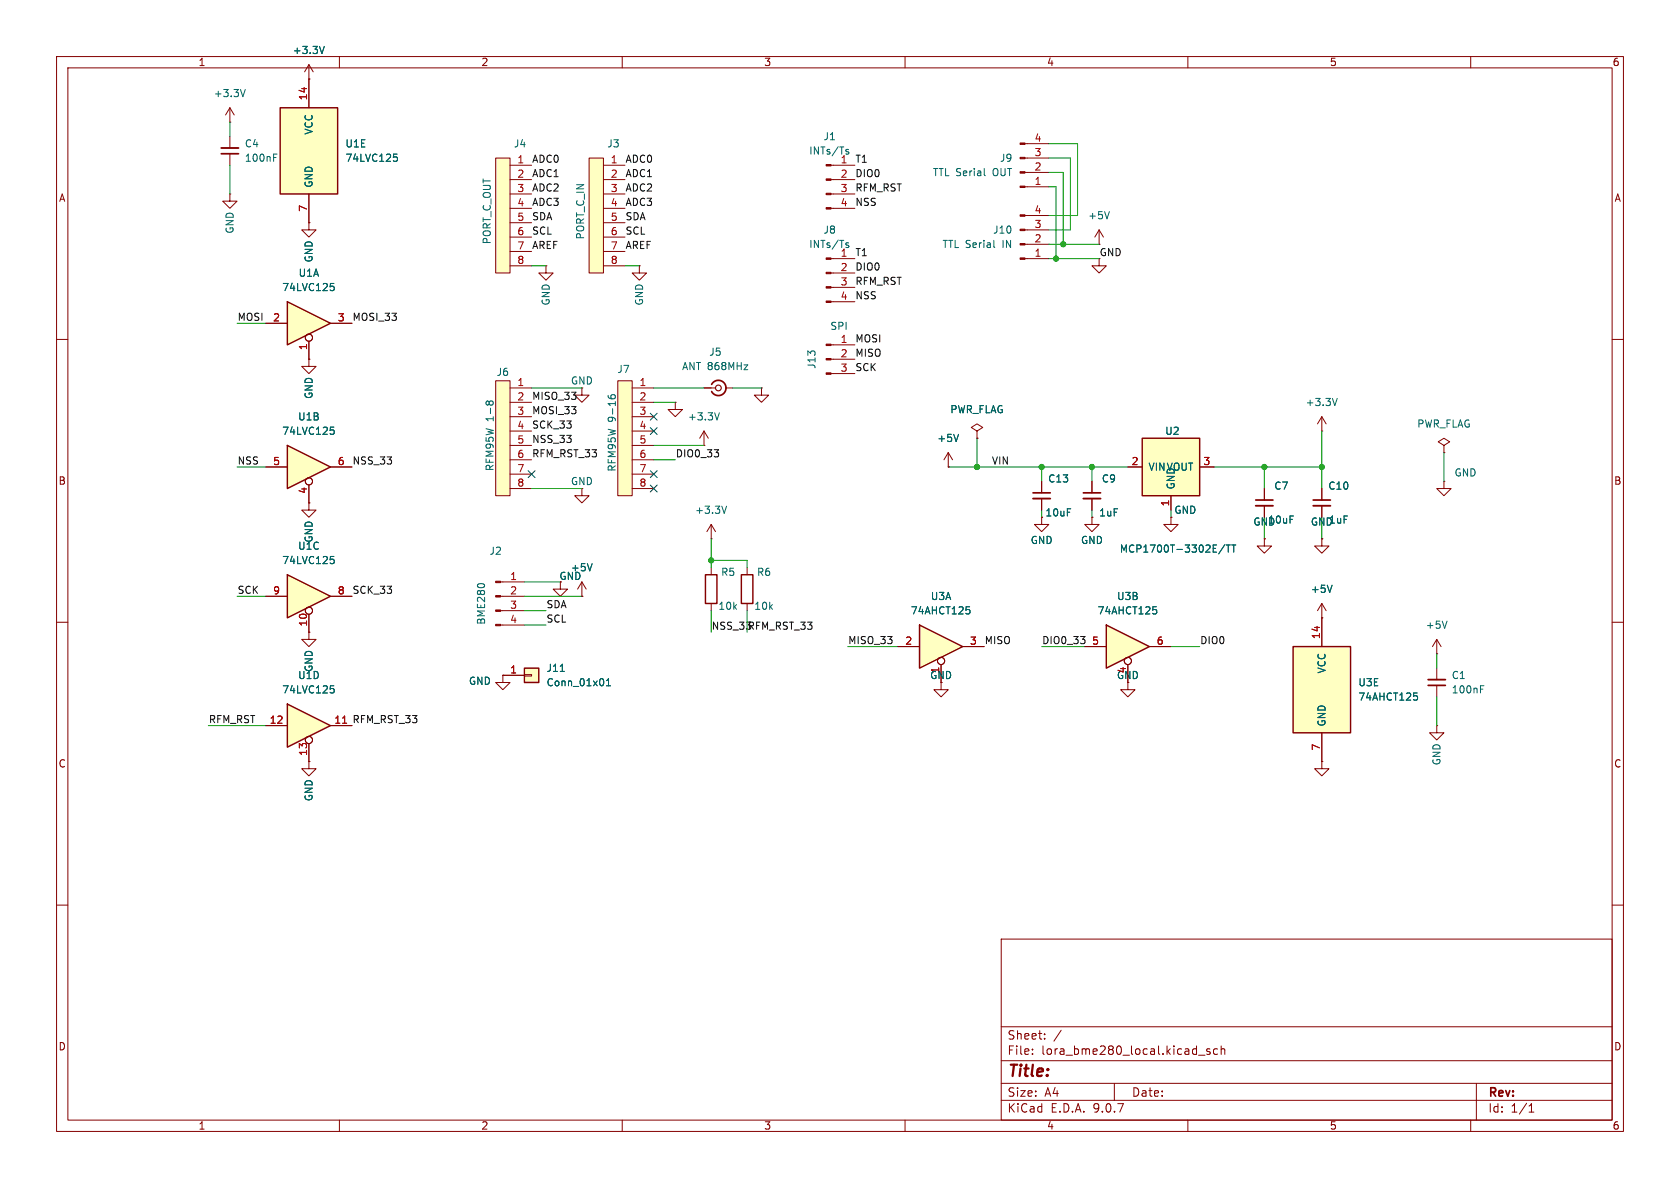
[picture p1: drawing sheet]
<svg xmlns="http://www.w3.org/2000/svg" width="297mm" height="210mm" viewBox="0 0 297 210" stroke-linecap="round" stroke-linejoin="round" font-family="sans-serif">
<g fill="none" stroke="#840000" stroke-width=".18">
<path d="M10 10h277v190h-277zM12 12h273v186h-273zM60 10v2M110 10v2M160 10v2M210 10v2M260 10v2M10 60h2M285 60h2M10 110h2M285 110h2M10 160h2"/>
<path d="M177 166h108v32h-108zM285 160h2M60 198v2M110 198v2M160 198v2M177 194.5h108M177 191.5h108M177 187.5h108M177 181.5h108M182.5 186.3v.1M182.5 185.5v.1M184.7 183.6v.1"/>
<path d="M184.7 182.8v.1M187.6 182.1l-1.3 2M197 191.5v3M210 198v2M211.9 186.5h1.1M213.9 185.5l-.4-.1-.2 .2 .1 .2 .5 .2v.3h-.6M215.2 185.5l-.4-.1-.3 .3v.4l.2 .2h.5M215.9 185.5l.2-.1 .4 .1v.9M215.9 184.9v1.5M260 198v2M261 191.5v6.5M270.3 196.6h.9"/>
<path d="M270.3 195.5l.4-.4v1.5"/>
</g>
<path d="M49.5 19.1h10.2v15.2h-10.2z" fill="#ffffc2"/>
<path d="M49.5 19.1h10.2v15.2h-10.2z" fill="none" stroke="#840000" stroke-width=".25"/>
<path d="M54.6 14v5.1M54.6 34.3v5.1M184.1 91.4v1.3h1.3l-1.3 1.3-1.2-1.3h1.2M184.1 91.4h.1M193 91.4v1.3h1.3l-1.3 1.3-1.2-1.3h1.2M193 91.4h.1" fill="none" stroke="#840000" stroke-width=".18"/>
<path d="M69.6 27.2h.6M69.7 27.7h.3l.3 .3-.1 .4-.5 .1" fill="none" stroke="#006464" stroke-width=".18"/>
<path d="M92.7 118.1h2.5v2.6h-2.5z" fill="#ffffc2"/>
<path d="M92.7 118.1h2.5v2.6h-2.5z" fill="none" stroke="#840000" stroke-width=".25"/>
<g fill="none" stroke="#840000" stroke-width=".18">
<path d="M119.4 71.1v1.3h1.2l-1.2 1.3-1.3-1.3h1.3M119.4 71.1h.1M124.5 78.7h.1M124.5 76.2l-.8 1.3M124.5 76.2l.7 1.3M124.5 76.2v2.5M124.5 68.6h2M128.3 68.6h1.2M233.7 76.2h.1M233.7 73.7v2.5M233.7 73.7l-.8 1.2M233.7 73.7l.7 1.2"/>
<path d="M255.3 78.7l1-.6-1-.6-1 .6 1 .6v1.3M125.7 95.3h.1M125.7 92.7l-.7 1.3M125.7 92.7l.8 1.3M125.7 92.7v2.6M184.1 85.1v2M184.1 88.1v2.1M223.5 86.4v2M223.5 89.4v2M233.7 95.3v1.2h1.2l-1.2 1.3-1.3-1.3h1.3M233.7 95.3h.1M233.7 86.4v2"/>
<path d="M233.7 89.4v2M255.3 85.1v1.3h1.2l-1.2 1.2-1.3-1.2h1.3M255.3 85.1h.1M255.3 80h.1M88.9 119.4v1.3h1.3l-1.3 1.2-1.3-1.2h1.3M88.9 119.4h.1M88.9 119.4h3.8M92.7 119.3h1.3v.2h-1.3z"/>
</g>
<path d="M127.2 73l-.4 1.2M131.5 64.5h.7l-.7 .8h.7M236.4 70.4l-.4 1.3M128.5 89.5l-.5 1.2M99.1 118.7h.7M107.2 121.2h.7M107.2 120.3l.4-.3v1.2" fill="none" stroke="#006464" stroke-width=".18"/>
<circle cx="127" cy="68.6" r=".51" fill="none" stroke="#840000" stroke-width=".2"/>
<path d="M125.8 67.9a1.35 1.35 0 0 1 2.1-.4 1.35 1.35 0 0 1 0 2.1 1.35 1.35 0 0 1-2.1-.4M182.6 87.1h3.1M222 88.4h3M232.2 88.4h3" fill="none" stroke="#840000" stroke-width=".3"/>
<path d="M182.6 88.1h3.1M222 89.4h3M232.2 89.4h3" fill="none" stroke="#840000" stroke-width=".33"/>
<path d="M50.8 78.7l7.6 3.9-7.6 3.8z" fill="#ffffc2"/>
<path d="M50.8 78.7l7.6 3.9-7.6 3.8zM124.7 101.6h2v5.1h-2zM131.1 101.6h2v5.1h-2z" fill="none" stroke="#840000" stroke-width=".25"/>
<g fill="none" stroke="#840000" stroke-width=".18">
<path d="M47 82.6h3.8M54.6 85.7v3.2M58.4 82.6h3.8M193 85.1v2M193 88.1v2.1M88.5 102.9h4.2M88.5 105.4h4.2M88.5 108h4.2M88.5 110.5h4.2M125.7 100.3v1.3M125.7 106.7v1.3M132.1 100.3v1.3"/>
<path d="M132.1 106.7v1.3M254 115.6h.1M254 113l-.8 1.3M254 113l.8 1.3M254 113v2.6M233.7 134.6v1.3h1.2l-1.2 1.3-1.3-1.3h1.3M233.7 134.6h.1"/>
<circle cx="54.6" cy="85.1" r=".63"/>
</g>
<path d="M58.4 75.5h.6M58.5 76h.3l.3 .2-.1 .5-.5 .1M84.6 103.2h.8M255.8 109.8l-.4 1.3" fill="none" stroke="#006464" stroke-width=".18"/>
<g fill="#840000" stroke="#840000" stroke-width=".18">
<path d="M87.6 102.7h.9v.3h-.9z"/>
<path d="M87.6 105.3h.9v.2h-.9z"/>
<path d="M87.6 107.8h.9v.3h-.9z"/>
<path d="M87.6 110.4h.9v.2h-.9z"/>
</g>
<path d="M191.5 87.1h3.1" fill="none" stroke="#840000" stroke-width=".3"/>
<path d="M191.5 88.1h3.1" fill="none" stroke="#840000" stroke-width=".33"/>
<path d="M162.6 110.5l7.6 3.8-7.6 3.8z" fill="#ffffc2"/>
<path d="M162.6 110.5l7.6 3.8-7.6 3.8z" fill="none" stroke="#840000" stroke-width=".25"/>
<g fill="none" stroke="#840000" stroke-width=".18">
<path d="M40.6 19.1v2.5M40.6 19.1l-.7 1.2M40.6 19.1l.8 1.2M40.6 21.6h.1M40.6 24.1v2.1M40.6 27.2v2M134.6 68.6v1.3h1.3l-1.3 1.2-1.3-1.2h1.3M134.6 68.6h.1M146.9 61h4.2M146.9 63.5h4.2M146.9 66h4.2M102.9 86.4v1.2h1.2l-1.2 1.3-1.3-1.3h1.3"/>
<path d="M158.7 114.3h3.9M166.4 117.5v4.4h1.2l-1.2 1.3-1.3-1.3h1.3M170.2 114.3h3.8M254 118.1v2M254 121.2v2"/>
<circle cx="166.4" cy="116.8" r=".63"/>
</g>
<path d="M43.4 15.8l-.5 1.3M48.4 27.8h.4M48.4 27.2h.6M170.8 107.3h.6M170.9 107.7h.3l.3 .3-.1 .4-.5 .1M261.7 121.8h.5M261.7 121.2h.6" fill="none" stroke="#006464" stroke-width=".18"/>
<path d="M39.1 27.2h3.1M252.5 121.2h3" fill="none" stroke="#840000" stroke-width=".3"/>
<path d="M39.1 26.2h3.1M252.5 120.1h3" fill="none" stroke="#840000" stroke-width=".33"/>
<g fill="#840000" stroke="#840000" stroke-width=".18">
<path d="M146 60.8h.9v.3h-.9z"/>
<path d="M146 63.4h.9v.2h-.9z"/>
<path d="M146 65.9h.9v.3h-.9z"/>
</g>
<path d="M228.6 114.3h10.2v15.2h-10.2z" fill="#ffffc2"/>
<path d="M228.6 114.3h10.2v15.2h-10.2z" fill="none" stroke="#840000" stroke-width=".25"/>
<g fill="none" stroke="#840000" stroke-width=".18">
<path d="M54.6 14h.1M54.6 11.4l-.8 1.3M54.6 11.4l.8 1.3M54.6 11.4v2.6M40.6 34.3v1.3h-1.2l1.2 1.2 1.3-1.2h-1.3M40.6 34.3h.1M172.7 76.2l1-.6-1-.7-1 .7 1 .6v1.3M172.7 77.5h.1M167.6 82.6h.1M167.6 80l-.7 1.3M167.6 80l.8 1.3M167.6 80v2.6"/>
<path d="M207 91.4v1.3h1.3l-1.3 1.3-1.3-1.3h1.3M99.1 102.9v1.2h1.2l-1.2 1.3-1.3-1.3h1.3M102.9 105.4h.1M102.9 102.9l-.8 1.2M102.9 102.9l.7 1.2M102.9 102.9v2.5M233.7 109.2h.1M233.7 106.7v7.6M233.7 106.7l-.8 1.3M233.7 106.7l.7 1.3M233.7 129.5v5.1"/>
</g>
<path d="M57.3 8.2l-.4 1.3M169.5 76.8l-.5 1.2M104.7 99.6l-.4 1.3M235.5 103.4l-.4 1.3M249.9 122.5h.6M250.1 123h.3l.2 .2-.1 .4-.4 .2" fill="none" stroke="#006464" stroke-width=".18"/>
<path d="M50.8 124.5l7.6 3.8-7.6 3.8z" fill="#ffffc2"/>
<path d="M50.8 124.5l7.6 3.8-7.6 3.8z" fill="none" stroke="#840000" stroke-width=".25"/>
<g fill="none" stroke="#840000" stroke-width=".18">
<path d="M181.2 38.1h4.2M181.2 33h4.2M181.2 30.5h4.2M181.2 27.9h4.2M181.2 25.4h4.2M181.2 45.7h4.2M181.2 43.2h4.2M181.2 40.6h4.2M47 128.3h3.8M54.6 131.4v3.2M58.4 128.3h3.8"/>
<circle cx="54.6" cy="130.8" r=".63"/>
</g>
<path d="M60.6 127.9h.7" fill="none" stroke="#a90000" stroke-width=".18"/>
<path d="M174 29.8v1.1l.2 .2M175.7 42.5v1.1l.2 .2M58.4 121.2h.6M58.5 121.7h.3l.3 .3-.1 .4-.5 .1" fill="none" stroke="#006464" stroke-width=".18"/>
<g fill="#840000" stroke="#840000" stroke-width=".18">
<path d="M180.3 45.6h.9v.2h-.9z"/>
<path d="M180.3 43.1h.9v.2h-.9z"/>
<path d="M180.3 40.5h.9v.3h-.9z"/>
<path d="M180.3 38h.9v.2h-.9z"/>
<path d="M180.3 32.9h.9v.2h-.9z"/>
<path d="M180.3 30.4h.9v.2h-.9z"/>
<path d="M180.3 27.8h.9v.3h-.9z"/>
<path d="M180.3 25.3h.9v.2h-.9z"/>
</g>
<path d="M50.8 101.6l7.6 3.8-7.6 3.8z" fill="#ffffc2"/>
<path d="M50.8 101.6l7.6 3.8-7.6 3.8z" fill="none" stroke="#840000" stroke-width=".25"/>
<g fill="none" stroke="#840000" stroke-width=".18">
<path d="M47 105.4h3.8M54.6 108.6v3.2M58.4 105.4h3.8"/>
<circle cx="54.6" cy="107.9" r=".63"/>
</g>
<path d="M58.4 98.4h.6M58.5 98.9h.3l.3 .2-.1 .5h-.5" fill="none" stroke="#006464" stroke-width=".18"/>
<path d="M201.9 77.5h10.2v10.1h-10.2z" fill="#ffffc2"/>
<path d="M201.9 77.5h10.2v10.1h-10.2z" fill="none" stroke="#840000" stroke-width=".25"/>
<g fill="none" stroke="#840000" stroke-width=".18">
<path d="M146.9 29.2h4.2M146.9 31.8h4.2M146.9 34.3h4.2M146.9 36.8h4.2M146.9 45.7h4.2M146.9 48.3h4.2M146.9 50.8h4.2M146.9 53.3h4.2M199.4 82.6h2.5M207 87.6v2.6M212.1 82.6h2.5M223.5 95.3v1.2h1.3l-1.3 1.3-1.3-1.3h1.3"/>
<path d="M223.5 95.3h.1M54.6 111.8v1.2h-1.3l1.3 1.3 1.3-1.3h-1.3M54.6 111.8h.1M54.6 134.6v1.3h-1.3l1.3 1.3 1.3-1.3h-1.3M54.6 134.6h.1"/>
</g>
<path d="M149.6 26.8l.5 .2-.1 .2h-.4M149.6 26.5h.4M149.6 43.3l.5 .2-.1 .2-.4 .1M149.6 43h.4M216.5 96.3l-1.1 1.6M216.8 96.3h.7M217.1 96.3v1.3M217.7 96.3h.8M218.1 96.3v1.3" fill="none" stroke="#006464" stroke-width=".18"/>
<g fill="#840000" stroke="#840000" stroke-width=".18">
<path d="M146 29.1h.9v.2h-.9z"/>
<path d="M146 31.6h.9v.3h-.9z"/>
<path d="M146 34.2h.9v.2h-.9z"/>
<path d="M146 36.7h.9v.3h-.9z"/>
<path d="M146 45.6h.9v.2h-.9z"/>
<path d="M146 48.1h.9v.3h-.9z"/>
<path d="M146 50.7h.9v.2h-.9z"/>
<path d="M146 53.2h.9v.3h-.9z"/>
</g>
<path d="M195.6 110.5l7.6 3.8-7.6 3.8z" fill="#ffffc2"/>
<path d="M195.6 110.5l7.6 3.8-7.6 3.8z" fill="none" stroke="#840000" stroke-width=".25"/>
<g fill="none" stroke="#840000" stroke-width=".18">
<path d="M96.5 47v1.3h-1.3l1.3 1.2 1.3-1.2h-1.3M96.5 47h.1M54.6 63.5v1.3h-1.3l1.3 1.2 1.3-1.2h-1.3M54.6 63.5h.1M191.8 114.3h3.8M199.4 117.5v4.4h1.3l-1.3 1.3-1.3-1.3h1.3M203.2 114.3h3.8M254 128.3v1.2h-1.3l1.3 1.3 1.3-1.3h-1.3M254 128.3h.1"/>
<circle cx="199.4" cy="116.8" r=".63"/>
</g>
<path d="M203.8 107.3h.6M204 107.7h.3l.2 .3-.1 .5h-.4" fill="none" stroke="#006464" stroke-width=".18"/>
<path d="M50.8 53.3l7.6 3.9-7.6 3.8z" fill="#ffffc2"/>
<path d="M50.8 53.3l7.6 3.9-7.6 3.8z" fill="none" stroke="#840000" stroke-width=".25"/>
<g fill="none" stroke="#840000" stroke-width=".18">
<path d="M47 57.2h3.8M58.4 57.2h3.8M54.6 60.3v3.2"/>
<circle cx="54.6" cy="59.7" r=".63"/>
</g>
<path d="M58.4 50.1h.6M58.5 50.6h.3l.3 .2-.1 .5-.5 .1" fill="none" stroke="#006464" stroke-width=".18"/>
<path d="M87.6 67.3h2.6v20.3h-2.6z" fill="#ffffc2"/>
<path d="M87.6 67.3h2.6v20.3h-2.6zM90.2 68.6h3.8M90.2 71.1h3.8M90.2 73.7h3.8M90.2 76.2h3.8M90.2 78.7h3.8M102.9 68.6v1.3h1.2l-1.2 1.2-1.3-1.2h1.3M90.2 81.3h3.8M90.2 83.8h3.8M90.2 86.4h3.8" fill="none" stroke="#840000" stroke-width=".18"/>
<path d="M86.5 71.4l-.1 .1M86.5 71.1l-.3-.2h-.2l-.1 .2 .1 .4M86.5 71.1l.2-.2h.4l.1 .2-.1 .4M86.5 71.1v.3M86.5 71.4v.1" fill="none" stroke="#006464" stroke-width=".18"/>
<path d="M109.2 67.3h2.6v20.3h-2.6z" fill="#ffffc2"/>
<path d="M109.2 67.3h2.6v20.3h-2.6zM111.8 68.6h3.8M111.8 71.1h3.8M111.8 73.7h3.8M111.8 76.2h3.8M111.8 78.7h3.8M111.8 81.3h3.8M111.8 83.8h3.8M111.8 86.4h3.8" fill="none" stroke="#840000" stroke-width=".18"/>
<path d="M107.5 69.9l.1 .4a.86 .86 0 0 0 1.2 0l-.1-.5h-.5l-.2 .2v.3l.2 .2" fill="none" stroke="#006464" stroke-width=".18"/>
<path d="M104.1 27.9h2.6v20.4h-2.6z" fill="#ffffc2"/>
<path d="M104.1 27.9h2.6v20.4h-2.6zM106.7 29.2h3.8M106.7 31.8h3.8M106.7 34.3h3.8M106.7 36.8h3.8M106.7 39.4h3.8M106.7 41.9h3.8M106.7 44.5h3.8M106.7 47h3.8" fill="none" stroke="#840000" stroke-width=".18"/>
<path d="M87.6 27.9h2.6v20.4h-2.6z" fill="#ffffc2"/>
<g fill="none" stroke="#840000" stroke-width=".18">
<path d="M54.6 14h.1M54.6 14v5.1M54.6 39.4v1.2h-1.3l1.3 1.3 1.3-1.3h-1.3M54.6 39.4h.1M54.6 34.3v5.1M87.6 27.9h2.6v20.4h-2.6zM90.2 29.2h3.8M90.2 31.8h3.8M90.2 34.3h3.8M90.2 36.8h3.8M90.2 39.4h3.8M47 57.2h3.8"/>
<path d="M58.4 57.2h3.8M90.2 41.9h3.8M90.2 44.5h3.8M90.2 47h3.8M113 47v1.3h-1.2l1.2 1.2 1.3-1.2h-1.3M113 47h.1M194.3 43.2h.1M194.3 45.7v1.3h-1.3l1.3 1.3 1.3-1.3h-1.3M194.3 40.6l-.8 1.3M194.3 40.6l.8 1.3M194.3 40.6v2.6M54.6 63.5h.1"/>
<path d="M54.6 60.3v3.2M172.7 77.5h.1M47 82.6h3.8M54.6 88.9v1.3h-1.3l1.3 1.2 1.3-1.2h-1.3M54.6 88.9h.1M54.6 85.7v3.2M58.4 82.6h3.8M167.6 82.6h.1M184.1 91.4h.1M184.1 85.1v2M184.1 88.1v2.1M193 91.4h.1"/>
<path d="M193 85.1v2M193 88.1v2.1M199.4 82.6h2.5M207 87.6v2.6M212.1 82.6h2.5M223.5 95.3h.1M223.5 86.4v2M223.5 89.4v2M233.7 95.3h.1M233.7 86.4v2M233.7 89.4v2M47 105.4h3.8"/>
<path d="M54.6 111.8h.1M54.6 108.6v3.2M58.4 105.4h3.8M88.9 119.4h.1M88.9 119.4h3.8M102.9 105.4h.1M158.7 114.3h3.9M166.4 117.5v3.2M170.2 114.3h3.8M191.8 114.3h3.8M199.4 117.5v3.2M203.2 114.3h3.8"/>
<path d="M233.7 109.2h.1M233.7 109.2v5.1M47 128.3h3.8M54.6 134.6h.1M54.6 131.4v3.2M58.4 128.3h3.8M233.7 134.6h.1M233.7 129.5v5.1"/>
<circle cx="54.6" cy="59.7" r=".63"/>
<circle cx="54.6" cy="85.1" r=".63"/>
<circle cx="54.6" cy="107.9" r=".63"/>
<circle cx="166.4" cy="116.8" r=".63"/>
<circle cx="199.4" cy="116.8" r=".63"/>
<circle cx="54.6" cy="130.8" r=".63"/>
</g>
<g fill="none" stroke="#006464" stroke-width=".18">
<path d="M57.3 8.2l-.4 1.3M69.6 27.2h.6M69.7 27.7h.3l.3 .3-.1 .4-.5 .1M196.1 37.4l-.4 1.3M58.4 50.1h.6M58.5 50.6h.3l.3 .2-.1 .5-.5 .1M58.4 75.5h.6M58.5 76h.3l.3 .2-.1 .5-.5 .1M169.5 76.8l-.5 1.2M58.4 98.4h.6M58.5 98.9h.3l.3 .2-.1 .5h-.5M104.7 99.6l-.4 1.3"/>
<path d="M216.5 96.3l-1.1 1.6M216.8 96.3h.7M217.1 96.3v1.3M217.7 96.3h.8M218.1 96.3v1.3M99.1 118.7h.7M170.8 107.3h.6M170.9 107.7h.3l.3 .3-.1 .4-.5 .1M203.8 107.3h.6M204 107.7h.3l.2 .3-.1 .5h-.4M235.5 103.4l-.4 1.3M58.4 121.2h.6"/>
<path d="M58.5 121.7h.3l.3 .3-.1 .4-.5 .1M107.2 121.2h.7M107.2 120.3l.4-.3v1.2M249.9 122.5h.6M250.1 123h.3l.2 .2-.1 .4-.4 .2"/>
</g>
<path d="M126.3 79.5h.7l-.4 .5M127 80.1v.5M191 112.5h.8l-.4 .5M191.7 113.1v.6" fill="none" stroke="#0f0f0f" stroke-width=".18"/>
<g fill="none" stroke="#009600" stroke-width=".18">
<path d="M40.6 21.6v2.5M40.6 29.2v5.1M185.4 33h1.3v12.7M185.4 25.4h5.1v12.7h-5.1M185.4 27.9h3.8v12.7h-3.8M185.4 30.5h2.6v12.7M41.9 57.2h5.1M94 47h2.5M110.5 47h2.5M185.4 45.7h8.9M185.4 43.2h8.9M94 68.6h8.9"/>
<path d="M115.6 68.6h8.9M115.6 71.1h3.8M115.6 78.7h8.9M129.5 68.6h5.1M172.7 77.5v5.1M233.7 76.2v10.2M41.9 82.6h5.1M94 86.4h8.9M115.6 81.3h3.8M125.7 99.1h6.4v1.2M125.7 95.3v5M167.6 82.6h31.8"/>
<path d="M184.1 82.6v2.5M184.1 90.2v1.2M193 82.6v2.5M193 90.2v1.2M214.6 82.6h19.1M223.5 82.6v3.8M223.5 91.4v3.9M233.7 91.4v3.9M255.3 80v5.1M41.9 105.4h5.1M92.7 102.9h6.4M92.7 105.4h10.2"/>
<path d="M92.7 110.5h3.8M92.7 108h3.8M125.7 108v3.8M132.1 108v3.8M149.9 114.3h8.8M184.1 114.3h7.7M207 114.3h5.1M254 115.6v2.5M36.8 128.3h10.2M254 123.2v5.1"/>
</g>
<path d="M115 73.1l1.2 1.2M115 75.6l1.2 1.2M116.2 73.1l-1.2 1.2M116.2 75.6l-1.2 1.2M93.4 83.2l1.2 1.2M94.6 83.2l-1.2 1.2M115 83.2l1.2 1.2M115 85.8l1.2 1.2M116.2 83.2l-1.2 1.2M116.2 85.8l-1.2 1.2" fill="none" stroke="#000084" stroke-width=".18"/>
<path d="M60.6 127.9h.7" fill="none" stroke="#a90000" stroke-width=".18"/>
<g fill="#009600" stroke="#009600" stroke-width=".18">
<circle cx="125.7" cy="99.1" r=".46"/>
<circle cx="172.7" cy="82.6" r=".46"/>
<circle cx="188" cy="43.2" r=".46"/>
<circle cx="186.7" cy="45.7" r=".46"/>
<circle cx="223.5" cy="82.6" r=".46"/>
<circle cx="184.1" cy="82.6" r=".46"/>
<circle cx="193" cy="82.6" r=".46"/>
<circle cx="233.7" cy="82.6" r=".46"/>
</g>
<text font-size="2.8" fill="#840000" x="178" y="190.9">Title:</text>
<g font-size="2.1" fill="#840000">
<text x="178" y="184">Sheet:</text>
<text x="178" y="186.7">File:</text>
<text x="184.1" y="186.7">lora_bme280_local.kicad_sch</text>
<text x="178" y="196.9">KiCad</text>
<text x="178" y="194.1">Size:</text>
<text x="184.7" y="194.1">A4</text>
<text x="185.7" y="196.9">E.D.A.</text>
<text x="193.3" y="196.9">9.0.7</text>
<text x="200" y="194.1">Date:</text>
<text x="263" y="194.3">Rev:</text>
<text x="263" y="196.9">Id:</text>
<text x="267.1" y="196.9">1/1</text>
</g>
<g font-size="1.8" fill="#840000">
<text x="35" y="11.9">1</text>
<text x="85" y="11.9">2</text>
<text x="135" y="11.9">3</text>
<text x="185" y="11.9">4</text>
<text x="235" y="11.9">5</text>
<text x="285" y="11.9">6</text>
<text x="10.3" y="35.9">A</text>
<text x="285.3" y="35.9">A</text>
<text x="10.3" y="85.9">B</text>
<text x="285.3" y="85.9">B</text>
<text x="207.5" y="91">GND</text>
<text x="98.8" y="102.7">GND</text>
<text x="164.3" y="120.2">GND</text>
<text x="197.4" y="120.2">GND</text>
<text x="10.3" y="135.9">C</text>
<text x="285.3" y="135.9">C</text>
<text x="10.3" y="185.9">D</text>
<text x="285.3" y="185.9">D</text>
<text x="35" y="199.9">1</text>
<text x="85" y="199.9">2</text>
<text x="135" y="199.9">3</text>
<text x="185" y="199.9">4</text>
<text x="235" y="199.9">5</text>
<text x="285" y="199.9">6</text>
</g>
<g font-size="1.8" fill="#006464">
<text x="51.7" y="9.8">+3.3V</text>
<text x="37.7" y="17.4">+3.3V</text>
<text x="55.5" y="23.9" transform="rotate(-90 55.5 23.9)">VCC</text>
<text x="43.2" y="26.3">C4</text>
<text x="43.2" y="28.8">100nF</text>
<text x="61" y="26.3">U1E</text>
<text x="61" y="28.8">74LVC125</text>
<text x="90.8" y="26.3">J4</text>
<text x="107.3" y="26.3">J3</text>
<text x="143" y="27.5">INTs/Ts</text>
<text x="145.5" y="25">J1</text>
<text x="148.5" y="29">1</text>
<text x="176.7" y="28.8">J9</text>
<text x="55.5" y="33.3" transform="rotate(-90 55.5 33.3)">GND</text>
<text x="164.8" y="31.3">TTL Serial</text>
<text x="175.6" y="31.3">OUT</text>
<text x="41.5" y="41.4" transform="rotate(-90 41.5 41.4)">GND</text>
<text x="145.5" y="41.5">J8</text>
<text x="175.5" y="41.5">J10</text>
<text x="192.3" y="39">+5V</text>
<text x="55.5" y="46.5" transform="rotate(-90 55.5 46.5)">GND</text>
<text x="87" y="43.3" transform="rotate(-90 87 43.3)">PORT_C_OUT</text>
<text x="103.5" y="42.4" transform="rotate(-90 103.5 42.4)">PORT_C_IN</text>
<text x="143" y="44">INTs/Ts</text>
<text x="148.5" y="45.5">1</text>
<text x="166.5" y="44">TTL Serial</text>
<text x="177.3" y="44">IN</text>
<text x="49.8" y="51.7">74LVC125</text>
<text x="52.7" y="49.1">U1A</text>
<text x="97.4" y="54.1" transform="rotate(-90 97.4 54.1)">GND</text>
<text x="113.9" y="54.1" transform="rotate(-90 113.9 54.1)">GND</text>
<text x="146.7" y="58.5">SPI</text>
<text x="120.5" y="65.6">ANT 868MHz</text>
<text x="125.3" y="63.1">J5</text>
<text x="144.4" y="65.3" transform="rotate(-90 144.4 65.3)">J13</text>
<text x="55.5" y="70.6" transform="rotate(-90 55.5 70.6)">GND</text>
<text x="87.7" y="66.6">J6</text>
<text x="100.8" y="68.2">GND</text>
<text x="109" y="66.1">J7</text>
<text x="230.7" y="72">+3.3V</text>
<text x="49.8" y="77.1">74LVC125</text>
<text x="52.6" y="74.5">U1B</text>
<text x="87.5" y="74.5" transform="rotate(-90 87.5 74.5)">1-8</text>
<text x="109.1" y="74.6" transform="rotate(-90 109.1 74.6)">9-16</text>
<text x="121.5" y="74.5">+3.3V</text>
<text x="167.9" y="73.3">PWR_FLAG</text>
<text x="205.9" y="77.1">U2</text>
<text x="250.5" y="75.8">PWR_FLAG</text>
<text x="87.5" y="83.4" transform="rotate(-90 87.5 83.4)">RFM95W</text>
<text x="109.1" y="83.5" transform="rotate(-90 109.1 83.5)">RFM95W</text>
<text x="165.6" y="78.3">+5V</text>
<text x="202.9" y="83.4">VINVOUT</text>
<text x="100.8" y="86">GND</text>
<text x="185.2" y="85.5">C13</text>
<text x="194.7" y="85.5">C9</text>
<text x="207.9" y="86.6" transform="rotate(-90 207.9 86.6)">GND</text>
<text x="225.2" y="86.8">C7</text>
<text x="234.7" y="86.8">C10</text>
<text x="257" y="84.4">GND</text>
<text x="122.8" y="91">+3.3V</text>
<text x="184.7" y="91.5">10uF</text>
<text x="194.2" y="91.5">1uF</text>
<text x="221.5" y="93.1">GND</text>
<text x="224.1" y="92.8">10uF</text>
<text x="231.6" y="93.1">GND1uF</text>
<text x="49.8" y="99.9">74LVC125</text>
<text x="52.6" y="97.4">U1C</text>
<text x="55.5" y="96" transform="rotate(-90 55.5 96)">GND</text>
<text x="86.4" y="98.3">J2</text>
<text x="100.8" y="101.2">+5V</text>
<text x="182.1" y="96.4">GND</text>
<text x="191" y="96.4">GND</text>
<text x="197.9" y="97.9">MCP1700T-3302E/TT</text>
<text x="127.4" y="102">R5</text>
<text x="133.7" y="102">R6</text>
<text x="164.5" y="106.3">U3A</text>
<text x="197.4" y="106.3">U3B</text>
<text x="231.6" y="105">+5V</text>
<text x="86" y="110.5" transform="rotate(-90 86 110.5)">BME280</text>
<text x="126.9" y="108">10k</text>
<text x="133.3" y="108">10k</text>
<text x="160.9" y="108.8">74AHCT125</text>
<text x="193.9" y="108.8">74AHCT125</text>
<text x="252" y="111.4">+5V</text>
<text x="55.5" y="118.9" transform="rotate(-90 55.5 118.9)">GND</text>
<text x="96.5" y="119">J11</text>
<text x="166.1" y="119.1" transform="rotate(-90 166.1 119.1)">1</text>
<text x="234.5" y="119.1" transform="rotate(-90 234.5 119.1)">VCC</text>
<text x="49.8" y="122.8">74LVC125</text>
<text x="52.6" y="120.2">U1D</text>
<text x="82.8" y="121.3">GND</text>
<text x="96.5" y="121.5">Conn_01x01</text>
<text x="240" y="121.5">U3E</text>
<text x="240" y="124.1">74AHCT125</text>
<text x="256.5" y="120.2">C1</text>
<text x="256.5" y="122.8">100nF</text>
<text x="234.5" y="128.5" transform="rotate(-90 234.5 128.5)">GND</text>
<text x="254.9" y="135.4" transform="rotate(-90 254.9 135.4)">GND</text>
<text x="55.5" y="141.7" transform="rotate(-90 55.5 141.7)">GND</text>
</g>
<g font-size="1.8" fill="#a90000">
<text x="54.4" y="17.8" transform="rotate(-90 54.4 17.8)">14</text>
<text x="91.4" y="29">1</text>
<text x="107.9" y="29">1</text>
<text x="182.8" y="27.7">3</text>
<text x="182.8" y="25.1">4</text>
<text x="91.4" y="31.5">2</text>
<text x="91.4" y="34">3</text>
<text x="107.9" y="31.5">2</text>
<text x="107.9" y="34">3</text>
<text x="148.5" y="31.5">2</text>
<text x="148.5" y="34">3</text>
<text x="182.8" y="32.8">1</text>
<text x="182.8" y="30.2">2</text>
<text x="54.4" y="37.5" transform="rotate(-90 54.4 37.5)">7</text>
<text x="91.4" y="36.6">4</text>
<text x="91.4" y="39.1">5</text>
<text x="91.4" y="41.7">6</text>
<text x="107.9" y="36.6">4</text>
<text x="107.9" y="39.1">5</text>
<text x="107.9" y="41.7">6</text>
<text x="148.5" y="36.6">4</text>
<text x="182.8" y="40.4">3</text>
<text x="182.8" y="37.8">4</text>
<text x="91.4" y="44.2">7</text>
<text x="91.4" y="46.7">8</text>
<text x="107.9" y="44.2">7</text>
<text x="107.9" y="46.7">8</text>
<text x="182.8" y="45.5">1</text>
<text x="182.8" y="42.9">2</text>
<text x="148.5" y="48">2</text>
<text x="148.5" y="50.5">3</text>
<text x="148.5" y="53.1">4</text>
<text x="48.2" y="56.9">2</text>
<text x="59.6" y="56.9">3</text>
<text x="54.4" y="62" transform="rotate(-90 54.4 62)">1</text>
<text x="148.5" y="60.7">1</text>
<text x="148.5" y="63.2">2</text>
<text x="148.5" y="65.8">3</text>
<text x="91.4" y="68.3">1</text>
<text x="91.4" y="70.9">2</text>
<text x="113" y="68.3">1</text>
<text x="113" y="70.9">2</text>
<text x="91.4" y="73.4">3</text>
<text x="91.4" y="75.9">4</text>
<text x="113" y="73.4">3</text>
<text x="113" y="75.9">4</text>
<text x="48.2" y="82.3">5</text>
<text x="59.6" y="82.3">6</text>
<text x="91.4" y="78.5">5</text>
<text x="91.4" y="81">6</text>
<text x="91.4" y="83.6">7</text>
<text x="113" y="78.5">5</text>
<text x="113" y="81">6</text>
<text x="113" y="83.6">7</text>
<text x="200" y="82.3">2</text>
<text x="212.7" y="82.3">3</text>
<text x="54.4" y="87.4" transform="rotate(-90 54.4 87.4)">4</text>
<text x="91.4" y="86.1">8</text>
<text x="113" y="86.1">8</text>
<text x="206.8" y="89.6" transform="rotate(-90 206.8 89.6)">1</text>
<text x="48.2" y="105.2">9</text>
<text x="59.6" y="105.2">8</text>
<text x="90.1" y="102.6">1</text>
<text x="90.1" y="105.2">2</text>
<text x="90.1" y="107.7">3</text>
<text x="54.4" y="110.8" transform="rotate(-90 54.4 110.8)">10</text>
<text x="90.1" y="110.2">4</text>
<text x="233.4" y="113.1" transform="rotate(-90 233.4 113.1)">14</text>
<text x="90.1" y="119.1">1</text>
<text x="159.9" y="114">2</text>
<text x="171.4" y="114">3</text>
<text x="193" y="114">5</text>
<text x="199.1" y="119.1" transform="rotate(-90 199.1 119.1)">4</text>
<text x="204.4" y="114">6</text>
<text x="47.6" y="128">12</text>
<text x="59" y="128">11</text>
<text x="54.4" y="133.7" transform="rotate(-90 54.4 133.7)">13</text>
<text x="233.4" y="132.8" transform="rotate(-90 233.4 132.8)">7</text>
</g>
<g font-size="1.8" fill="#0f0f0f">
<text x="94" y="28.9">ADC0</text>
<text x="110.5" y="28.9">ADC0</text>
<text x="151.1" y="28.9">T1</text>
<text x="94" y="33.9">ADC2</text>
<text x="94" y="31.4">ADC1</text>
<text x="110.5" y="33.9">ADC2</text>
<text x="110.5" y="31.4">ADC1</text>
<text x="151.1" y="33.9">RFM_RST</text>
<text x="151.1" y="31.4">DIO0</text>
<text x="94" y="36.5">ADC3</text>
<text x="94" y="39">SDA</text>
<text x="94" y="41.6">SCL</text>
<text x="110.5" y="36.5">ADC3</text>
<text x="110.5" y="41.6">SCL</text>
<text x="110.5" y="39">SDA</text>
<text x="151.1" y="36.5">NSS</text>
<text x="94" y="44.1">AREF</text>
<text x="110.5" y="44.1">AREF</text>
<text x="151.1" y="47.9">DIO0</text>
<text x="151.1" y="45.4">T1</text>
<text x="194.3" y="45.4">GND</text>
<text x="151.1" y="50.5">RFM_RST</text>
<text x="151.1" y="53">NSS</text>
<text x="41.9" y="56.8">MOSI</text>
<text x="62.2" y="56.8">MOSI_33</text>
<text x="151.1" y="63.2">MISO</text>
<text x="151.1" y="65.7">SCK</text>
<text x="151.1" y="60.6">MOSI</text>
<text x="94" y="70.8">MISO_33</text>
<text x="94" y="75.9">SCK_33</text>
<text x="94" y="73.3">MOSI_33</text>
<text x="41.9" y="82.2">NSS</text>
<text x="62.2" y="82.2">NSS_33</text>
<text x="94" y="78.4">NSS_33</text>
<text x="94" y="80.9">RFM_RST_33</text>
<text x="119.4" y="80.9">DIO0_33</text>
<text x="175.3" y="82.2">VIN</text>
<text x="41.9" y="105.1">SCK</text>
<text x="62.2" y="105.1">SCK_33</text>
<text x="96.5" y="107.6">SDA</text>
<text x="96.5" y="110.1">SCL</text>
<text x="125.7" y="111.4">NSS_33</text>
<text x="132.1" y="111.4">RFM_RST_33</text>
<text x="149.9" y="114">MISO_33</text>
<text x="174" y="114">MISO</text>
<text x="184.1" y="114">DIO0_33</text>
<text x="212.1" y="114">DIO0</text>
<text x="36.8" y="127.9">RFM_RST</text>
<text x="62.2" y="127.9">RFM_RST_33</text>
</g>
</svg>
